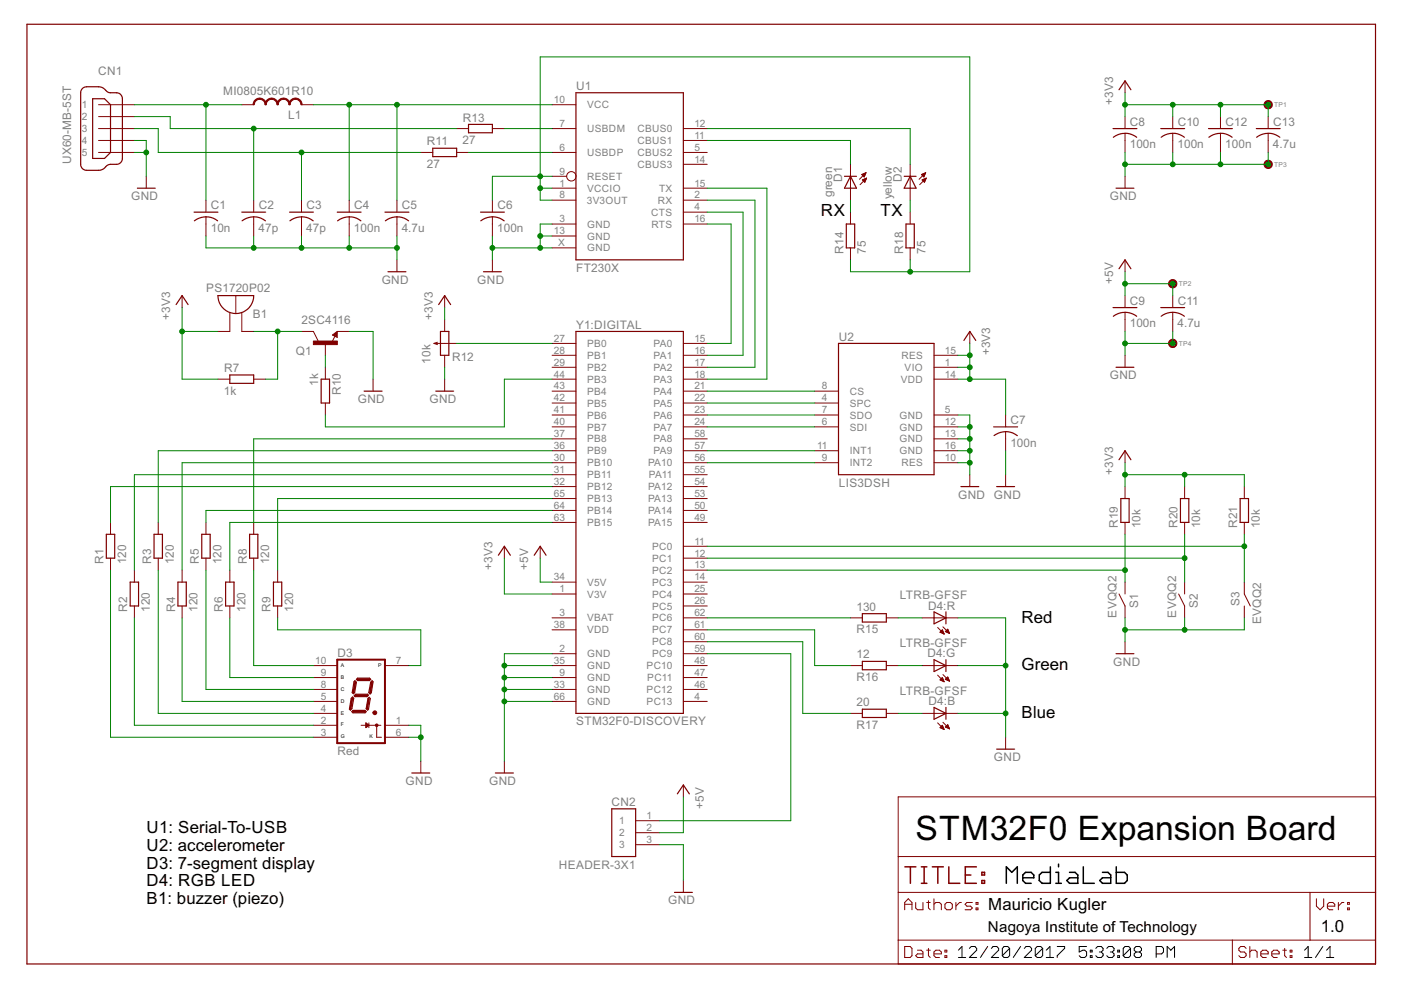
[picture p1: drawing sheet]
<svg xmlns="http://www.w3.org/2000/svg" width="297mm" height="210mm" viewBox="0 0 297 210" stroke-linecap="round" stroke-linejoin="round" font-family="sans-serif">
<g fill="none" stroke="#000" stroke-width=".21">
<path d="M203.2 201.5l.8-.8v2.3M203.2 203h1.5M205.5 201.1l.4-.4h.8l.4 .4v.4l-1.6 1.5h1.6M209.4 200.7l-1.5 2.3M210.2 201.1l.4-.4h.7l.4 .4v.4l-1.5 1.5h1.5M214.1 201.1v1.5l-.4 .4h-.8l-.4-.4M214.1 201.1l-.4-.4h-.8l-.4 .4v1.5M214.1 201.1l-1.6 1.5M216.4 200.7l-1.6 2.3M217.2 201.1l.4-.4h.7l.4 .4v.4l-1.5 1.5h1.5M221.1 201.1v1.5l-.4 .4h-.8l-.4-.4M221.1 201.1l-.4-.4h-.8l-.4 .4v1.5"/>
<path d="M221.1 201.1l-1.6 1.5M221.8 203h1.6M221.8 201.5l.8-.8v2.3M224.2 200.7h1.5v.4l-1.5 1.5v.4M230.4 200.7h-1.6v1.1l.8-.3h.4l.4 .3v.8l-.4 .4h-.8l-.4-.4M231.2 202.6h.3v.4h-.3zM231.2 201.5h.3v.3h-.3zM232.3 201.1l.4-.4h.8l.4 .4v.4l-.4 .3M233.1 201.8h.4M233.5 201.8l.4 .4v.4l-.4 .4h-.8l-.4-.4M234.7 201.1l.3-.4h.8l.4 .4v.4l-.4 .3M235.4 201.8h.4"/>
<path d="M235.8 201.8l.4 .4v.4l-.4 .4h-.8l-.3-.4M237 202.6h.4v.4h-.4zM237 201.5h.4v.3h-.4zM239.7 201.1v1.5l-.4 .4h-.8l-.4-.4M239.7 201.1l-.4-.4h-.8l-.4 .4v1.5M239.7 201.1l-1.6 1.5M240.9 201.8l-.4 .4v.4l.4 .4h.7l.4-.4v-.4l-.4-.4M240.9 201.8l-.4-.3v-.4l.4-.4h.7l.4 .4v.4l-.4 .3M240.9 201.8h.7M245.1 202.2h1.2l.4-.4v-.7l-.4-.4h-1.2v2.3M247.5 203v-2.3l.7 .8 .8-.8v2.3M276.6 203h1.5"/>
<path d="M276.6 201.5l.7-.8v2.3M280.5 200.7l-1.6 2.3M281.2 203h1.6M281.2 201.5l.8-.8v2.3"/>
</g>
<path d="M213.4 187.3v-3.5l1.1 1.2 1.2-1.2v3.5M216.9 186.1h2.3v-.6l-.6-.5h-1.2l-.5 .5v1.2l.5 .6h1.2M222.7 183.8v3.5h-1.8l-.6-.6v-1.2l.6-.5h1.8M223.9 187.3h1.1M223.9 185h.5v2.3M224.4 183.2v.6M226.8 185h1.1l.6 .5v1.8h-1.7l-.6-.6 .6-.6h1.7M229.7 183.8v3.5h2.3M233.7 185h1.2l.6 .5v1.8h-1.8l-.5-.6 .5-.6h1.8M236.7 183.8v3.5h1.7l.6-.6v-1.2l-.6-.5h-1.7" fill="none" stroke="#000" stroke-width=".32"/>
<g fill="none" stroke="#800000" stroke-width=".25">
<path d="M5.7 5.1h285.9v199.3h-285.9zM17.6 18.7l.8-.3h2.9l.6 .3 .7 .7a2.26 2.26 0 0 0 2.1 .3l.8 .2 .3 .5 .2 .5v12.7l-.2 .5-.3 .5a2.38 2.38 0 0 1-2.1 .2l-.8 .3-.7 .7-1 .3h-2.8l-.5-.3-.5-.7v-15.4l.1-.6zM122.1 19.7h22.8v35.4h-22.8zM237.3 19l1.2-1.9 1.3 1.9M19.6 20.9h2.6l1.2 1.3v10.1l-1.2 1.3h-2.6zM29.1 39.9h3.8M91.8 31.4h5v1.8h-5zM99.3 26.4h5.1v1.8h-5.1zM179 37.4h2.6M180.3 37.4l1.3 2.5h-2.6zM191.7 37.4h2.5M193 37.4l1.2 2.5h-2.5z"/>
<path d="M236 27.3h5M236.6 39.9h3.8M238.5 28.3l1.1 .1 1.4 .7M238.5 28.3l-1 .1-1.4 .7M246.1 27.3h5.1M248.6 28.3l1.1 .1 1.4 .7M248.6 28.3l-1 .1-1.4 .7M256.2 27.3h5.1M258.8 28.3l1 .1 1.4 .7M258.8 28.3l-1.6 .3-.9 .5M266.4 27.3h5M268.9 28.3l1 .1 1.5 .7"/>
<path d="M268.9 28.3l-1.6 .3-.9 .5M41.1 45h5.1M41.2 46.8a4 4 0 0 1 4.9 0M51.3 45h5M51.3 46.8a4 4 0 0 1 5 0M61.4 45h5M61.5 46.8a4 4 0 0 1 4.9 0M71.5 45h5.1M71.6 46.8a4 4 0 0 1 4.9 0M81.6 45h5.1M81.7 46.8a4 4 0 0 1 4.9 0M82.3 57.6h3.8"/>
<path d="M101.9 45h5M101.9 46.8a4 4 0 0 1 5 0M102.5 57.6h3.8M179.4 47.5h1.8v5.1h-1.8zM192.1 47.5h1.7v5.1h-1.7zM237.3 57l1.2-1.9 1.3 1.9M37.3 64.6l1.3-1.9 1.3 1.9M46.2 62.7h7.6a3.8 3.8 0 0 1-3.8 3.8 3.8 3.8 0 0 1-3.8-3.8zM48.7 79.5h5.1v1.8h-5.1zM71 71l.2-.1v.4l-.5-.3 .7-.5v.8M93 64.6l1.3-1.9 1.2 1.9M93.4 70.3h1.8v5h-1.8z"/>
<path d="M122.1 70.3h22.8v81h-22.8zM177.8 72.8h20.2v27.8h-20.2zM204.4 72.2l1.2-1.9 1.3 1.9M236 65.2h5M236.6 77.9h3.8M238.5 66.2l1.6 .3 .9 .6M238.5 66.2l-1 .2-1.4 .7M246.1 65.2h5.1M248.6 66.2l1.1 .2 1.4 .7M248.6 66.2l-1 .2-1.4 .7M68.1 80.4h1.8v5h-1.8zM77.2 82.9h3.8"/>
<path d="M92.4 82.9h3.8M210.7 90.5h5.1M213.2 91.5l1.6 .3 .9 .6M213.2 91.5l-1.5 .3-.9 .6M237.3 97.5l1.2-1.9 1.3 1.9M22.5 113.3h1.8v5h-1.8zM32.7 113.3h1.7v5h-1.7zM42.8 113.3h1.8v5h-1.8zM52.9 113.3h1.8v5h-1.8zM105.7 117.7l1.2-1.9 1.3 1.9M113.3 117.7l1.2-1.9 1.3 1.9M203.7 103.2h3.8"/>
<path d="M211.3 103.2h3.8M237.6 105.7h1.8v5.1h-1.8zM250.3 105.7h1.8v5.1h-1.8zM262.9 105.7h1.8v5.1h-1.8zM27.6 123.4h1.8v5.1h-1.8zM37.7 123.4h1.8v5.1h-1.8zM47.8 123.4h1.8v5.1h-1.8zM58 123.4h1.7v5.1h-1.7zM182.8 130.1h5.1v1.8h-5.1zM198 129.7l2.6 1.3-2.6 1.3zM198 139.9l2.6 1.2-2.6 1.3zM200.6 129.7v2.6"/>
<path d="M200.6 139.9v2.5M236.6 138.6h3.8M74.5 148.1l.2-.3 .3 .2-.4 2.2-.3 .4-.2-.2zM74.6 150.9l.2-.3h2.6l.2 .3-.2 .2h-2.6zM75.1 147.5l.3-.3h2.5l.2 .2-.3 .3h-2.5zM75.2 144.3l.4 .4-.4 2.2-.3 .2-.2-.2 .4-2.4zM75.6 144l.2-.2h2.5l.3 .2-.3 .3h-2.5zM78.3 147.8l.2 .3-.4 2.3-.2 .2-.3-.3 .4-2.2zM78.9 144.3l.2 .2-.4 2.4-.2 .2-.3-.2 .4-2.2zM182.8 140.2h5.1v1.8h-5.1zM182.8 150.4h5.1v1.7h-5.1zM198 150l2.6 1.3-2.6 1.2z"/>
<path d="M200.6 150v2.5M211.3 158.8h3.8M87.3 163.9h3.8M105 163.9h3.8M129.7 171.5h5.1v10.1h-5.1zM143.6 168.3l1.3-1.9 1.3 1.9M143 189.2h3.8"/>
</g>
<g fill="none" stroke="#800000" stroke-width=".21">
<path d="M238.5 17.1v2.6M20.9 27.3h7.6M20.9 32.3h7.6M20.9 22.2h7.6M20.9 29.8h7.6M20.9 24.7h7.6M31 37.4v2.5M51.3 22.2h2.5M63.9 22.2h2.5M89.2 32.3h2.6M96.8 27.3h2.5M96.8 32.3h2.5"/>
<path d="M104.4 27.3h2.5M117.1 27.3h5M117.1 32.3h5M117.1 37.4h3M117.1 39.9h5M117.1 22.2h5M144.9 27.3h5M144.9 32.3h5M144.9 39.9h5M144.9 34.8h5M144.9 29.8h5M180.3 34.8v7.6"/>
<path d="M182.7 37h.8M182.8 37.1h.6M182.8 38.1l.9-.3-.4 .9zM182.9 38.2h.6M183 37.2h.3M183 38.1h.6M183 36.9h.5M183 38.3h.5M183.1 37.4h.2M183.2 38.4h.2M183.2 37.5h.1M183.3 38.6h.1"/>
<path d="M183.3 38h.3M183.3 36.8h.2M183.5 37.8h.2M183.6 36.6h.1M183.6 36.6l-1.4 1.4M183.6 36.6l-.4 .9-.5-.5M183.6 36.6l-.9 .4M183.7 37.8l-1.3 1.4M193 34.8v7.6M195.4 37h.7M195.5 38.1l.9-.3-.4 .9zM195.5 37.1h.5"/>
<path d="M195.6 38.2h.6M195.6 37.2h.4M195.6 38.1h.7M195.6 36.9h.6M195.7 38.3h.5M195.7 37.4h.2M195.8 38.4h.3M195.9 37.5h.1M195.9 38.6h.1M195.9 38h.4M195.9 36.8h.3M196.2 37.8h.1"/>
<path d="M196.2 36.6h.1M196.3 36.6l-1.4 1.4M196.3 36.6l-.4 .9-.5-.5M196.3 36.6l-.9 .4M196.4 37.8l-1.4 1.4M238.5 24.7v2.6M238.5 28.3v4M238.5 37.4v2.5M248.6 24.7v2.6M248.6 28.3v4M258.8 24.7v2.6M258.8 28.3v4"/>
<path d="M268.9 24.7v2.6M268.9 28.3v4M43.7 42.4v2.6M43.7 46v4M53.8 42.4v2.6M53.8 46v4M63.9 42.4v2.6M63.9 46v4M74 42.4v2.6M74 46v4M84.2 42.4v2.6M84.2 46v4"/>
<path d="M84.2 55.1v2.5M104.4 42.4v2.6M104.4 46v4M104.4 55.1v2.5M117.1 52.6h5M117.1 50h5M117.1 47.5h5M117.1 42.4h5M144.9 47.5h5M144.9 42.4h5M144.9 45h5M180.3 45v2.5"/>
<path d="M180.3 52.6v2.5M193 45v2.5M193 52.6v2.5M238.5 55.1v2.5M38.6 62.7v2.5M48.7 66.4v3.9h-2.5M50 62.7v3.8M51.3 66.4v3.9h2.5M63.9 70.3h2.5l1.1 2M69 72.8v2.5M69 77.9v2.5M70.5 71l1-.7v1.2z"/>
<path d="M71 71.3l-.6 1.2M71.5 70.3h2.5M92 72.8h4.8M92 72.8l.8 .3M92.8 72.6l-.8 .2M94.3 62.7v2.5M94.3 67.7v2.6M94.3 75.3v2.6M117.1 77.9h5M117.1 75.3h5M117.1 72.8h5M144.9 77.9h5"/>
<path d="M144.9 75.3h5M144.9 72.8h5M198 77.9h5.1M198 75.3h5.1M205.6 70.3v2.5M238.5 62.7v2.5M238.5 66.2v4.1M238.5 75.3v2.6M248.6 62.7v2.5M248.6 66.2v4.1M46.2 80.4h2.5M53.8 80.4h2.5"/>
<path d="M69 85.4v2.6M79.1 80.4v2.5M94.3 80.4v2.5M117.1 82.9h5M117.1 80.4h5M117.1 85.4h5M117.1 88h5M117.1 90.5h5M117.1 93h5M117.1 95.6h5M117.1 98.1h5M144.9 82.9h5"/>
<path d="M144.9 80.4h5M144.9 85.4h5M144.9 88h5M144.9 90.5h5M144.9 93h5M144.9 95.6h5M144.9 98.1h5M172.7 82.9h5.1M172.7 85.4h5.1M172.7 88h5.1M172.7 90.5h5.1M172.7 95.6h5.1"/>
<path d="M172.7 98.1h5.1M198 80.4h5.1M198 88h5.1M198 90.5h5.1M198 93h5.1M198 95.6h5.1M198 98.1h5.1M213.2 88v2.5M213.2 91.5v4.1M238.5 95.6v2.5M23.4 110.8v2.5M23.4 118.3v2.6"/>
<path d="M33.5 110.8v2.5M33.5 118.3v2.6M43.7 110.8v2.5M43.7 118.3v2.6M53.8 110.8v2.5M53.8 118.3v2.6M106.9 115.8v2.5M114.5 115.8v2.5M117.1 100.6h5M117.1 103.2h5M117.1 105.7h5M117.1 108.2h5"/>
<path d="M117.1 110.8h5M144.9 100.6h5M144.9 103.2h5M144.9 105.7h5M144.9 108.2h5M144.9 110.8h5M144.9 115.8h5M144.9 118.3h5M205.6 100.6v2.6M213.2 100.6v2.6M238.5 103.2v2.5M238.5 110.8v2.5"/>
<path d="M251.2 103.2v2.5M251.2 110.8v2.5M263.8 103.2v2.5M263.8 110.8v2.5M28.5 120.9v2.5M28.5 128.5v2.5M38.6 120.9v2.5M38.6 128.5v2.5M48.7 120.9v2.5M48.7 128.5v2.5M58.9 120.9v2.5M58.9 128.5v2.5"/>
<path d="M117.1 123.4h5M117.1 125.9h5M117.1 131h5M117.1 133.5h5M117.1 138.6h5M144.9 120.9h5M144.9 123.4h5M144.9 125.9h5M144.9 128.5h5M144.9 131h5M144.9 133.5h5M144.9 136.1h5"/>
<path d="M144.9 138.6h5M180.3 131h2.5M187.9 131h2.5M195.5 131h7.6M198.8 133l1.4 1.4M199.3 134l.9 .4M199.3 134h.7M199.4 133.9h.6M199.5 134.1h.6M199.6 133.8h.3M199.7 133.7h.2M199.8 133.5h.1"/>
<path d="M199.8 133.5l-.5 .5M199.8 133.5l.4 .9M199.8 134.3h.3M199.9 132.9l1.4 1.4M200.1 134.4h.1M200.4 133.9h.7M200.6 133.8h.5M200.7 134h.5M200.7 133.7h.3M200.8 133.5h.2M200.9 133.4l-.5 .5 .9 .4M200.9 133.4l.4 .9"/>
<path d="M200.9 133.4h.1M201 134.1h.3M201.3 134.3h.1M237.3 125.9l1.2 2.6v2.5M238.5 123.4v2.5M238.5 136.1v2.5M249.9 125.9l1.3 2.6v2.5M251.2 123.4v2.5M263.8 123.4v2.5l1.3 2.6M263.8 128.5v2.5M66.4 141.1h5.1M66.4 143.7h5.1"/>
<path d="M66.4 146.2h5.1M66.4 148.7h5.1M66.4 151.3h5.1M66.4 153.8h5.1M66.4 156.3h5.1M76.6 153.8h4.2M77.6 154.2h.1M77.6 154.1h.3M77.6 153.9h.4M77.6 153.8h.5M77.6 153.7h.5M77.6 153.3l.6 .5-.6 .5z"/>
<path d="M77.6 153.6h.4M77.6 153.5h.2M77.6 153.4h.1M78.2 153.3v1M79.9 153.9v2.4h1M81.6 141.1h5.1M81.6 153.8h5.1M81.6 156.3h5.1M117.1 141.1h5M117.1 143.7h5M117.1 146.2h5M117.1 148.7h5"/>
<path d="M144.9 141.1h5M144.9 143.7h5M144.9 146.2h5M144.9 148.7h5M180.3 141.1h2.5M180.3 151.3h2.5M187.9 141.1h2.5M187.9 151.3h2.5M195.5 141.1h7.6M195.5 151.3h7.6M198.8 143.2l1.4 1.3M198.8 153.3l1.4 1.4"/>
<path d="M199.3 144.1h.7M199.4 154.3h.6M199.4 154.2h.6M199.5 144.2h.5M199.5 144h.4M199.5 154.1h.4M199.6 143.9h.3M199.6 153.9h.3M199.6 154.4h.5M199.7 143.7h.1M199.7 144.4h.4M199.7 153.8h.1"/>
<path d="M199.8 143.7l.4 .8-.9-.3zM199.8 153.8l.4 .9-.9-.4zM199.9 143l1.4 1.4M199.9 153.1l1.4 1.4M199.9 154.6h.2M200 144.5h.2M200.4 144l.5-.5 .4 .9zM200.4 154.2l.5-.6 .4 .9zM200.5 144h.6M200.5 154.2h.7M200.5 154.1h.6M200.6 144.1h.6"/>
<path d="M200.6 143.9h.5M200.6 153.9h.5M200.7 143.7h.3M200.8 153.8h.2M200.8 154.3h.4M200.9 143.6h.1M200.9 144.2h.3M200.9 153.7h.1M201.1 154.4h.2M201.2 144.4h.1M213.2 156.3v2.5M89.2 161.4v2.5"/>
<path d="M106.9 161.4v2.5M134.8 179.1h5M134.8 176.6h5M134.8 174h5M144.9 166.4v2.6M190.4 169h101.3v35.4h-101.3zM144.9 186.7v2.5M190.4 189.2h101.3M190.4 199.3h101.3M190.4 181.6h101.3M191.8 192.9v-1.6l.8-.7 .8 .7v1.6M191.8 191.7h1.6"/>
<path d="M194.1 191.3v1.2l.4 .4h1.2v-1.6M196.5 191.3h.7M196.8 191v1.5l.4 .4M198 190.6v2.3M198 191.7l.4-.4h.8l.4 .4v1.2M200.3 191.7l.4-.4h.8l.4 .4v.8l-.4 .4h-.8l-.4-.4zM202.7 191.3v1.6M203.8 191.3h-.3l-.8 .8M206.2 191.3h-1.2l-.4 .4 .4 .4h.8l.4 .4-.4 .4h-1.2M206.9 192.5h.4v.4h-.4zM206.9 191.3h.4v.4h-.4zM261.3 199.3v5.1"/>
<path d="M277.7 189.2v10.1M279.1 190.6v1.5l.8 .8 .7-.8v-1.5M281.4 192.1h1.6v-.4l-.4-.4h-.8l-.4 .4v.8l.4 .4h.8M283.8 191.3v1.6M284.9 191.3h-.4l-.7 .8M285.7 192.5h.4v.4h-.4zM285.7 191.3h.4v.4h-.4zM191.8 200.7h1.2l.4 .4v1.5l-.4 .4h-1.2zM194.5 201.5h.8l.4 .3v1.2h-1.2l-.4-.4 .4-.4h1.2M196.5 201.5h.7M196.8 201.1v1.5l.4 .4M198 202.2h1.6v-.4l-.4-.3h-.8l-.4 .3v.8l.4 .4h.8"/>
<path d="M200.3 202.6h.4v.4h-.4zM200.3 201.5h.4v.3h-.4zM264.2 201.1l-.4-.4h-.8l-.3 .4v.4l.3 .3h.8l.4 .4v.4l-.4 .4h-.8l-.3-.4M265 201.8l.4-.3h.7l.4 .3v1.2M265 200.7v2.3M267.3 202.2h1.6v-.4l-.4-.3h-.8l-.4 .3v.8l.4 .4h.8M269.6 202.2h1.6v-.4l-.4-.3h-.8l-.4 .3v.8l.4 .4h.8M272 201.5h.8M272.4 201.1v1.5l.4 .4M273.5 202.6h.4v.4h-.4zM273.5 201.5h.4v.3h-.4z"/>
<circle cx="121.1" cy="37.4" r=".99"/>
</g>
<g fill="none" stroke="#800000" stroke-width=".32">
<path d="M79.4 151.1h.2M191.9 183.8h2.3M193 183.8v3.5M195.3 183.8h1.2M195.3 187.3h1.2M195.9 183.8v3.5M197.7 183.8h2.3M198.8 183.8v3.5M201.2 183.8v3.5h2.3M204.7 185.5h1.1M207 183.8h-2.3v3.5h2.3M208.2 186.7h.5v.6h-.5z"/>
<path d="M208.2 185h.5v.5h-.5z"/>
</g>
<g fill="#800000" stroke="#800000" stroke-width=".21">
<path d="M54.1 21.2l.5-.3 .5-.1v.3l-.7 .2-.4 .4-.1 .5h-.2z" fill-rule="evenodd"/>
<path d="M55.1 20.8a1.37 1.37 0 0 1 1.4 1.4h-.3l-.1-.5-.3-.4-.7-.2z" fill-rule="evenodd"/>
<path d="M56.6 21.2l.5-.3 .5-.1v.3l-.7 .2-.3 .4-.1 .5h-.3l.1-.5z" fill-rule="evenodd"/>
<path d="M57.6 20.8a1.37 1.37 0 0 1 1.4 1.4h-.3l-.1-.5-.3-.4-.7-.2z" fill-rule="evenodd"/>
<path d="M59.1 21.2l.5-.3 .5-.1v.3l-.5 .1-.4 .3-.2 .7h-.3l.1-.5z" fill-rule="evenodd"/>
<path d="M60.1 20.8a1.37 1.37 0 0 1 1.4 1.4h-.2l-.1-.5-.4-.4-.7-.2z" fill-rule="evenodd"/>
<path d="M61.7 21.2l.5-.3 .5-.1v.3l-.8 .2-.3 .4-.1 .5h-.2v-.5z" fill-rule="evenodd"/>
<path d="M62.7 20.8a1.37 1.37 0 0 1 1.4 1.4h-.3l-.3-.7-.4-.3-.4-.1z" fill-rule="evenodd"/>
<path d="M79.1 150.9a.4 .4 0 0 1 .7-.1 .4 .4 0 0 1-.2 .7 .4 .4 0 0 1-.5-.4h.5h-.5z" fill-rule="evenodd"/>
<path d="M268.2 21.7a.88 .88 0 0 1 1.4 0 .88 .88 0 0 1-.5 1.3 .88 .88 0 0 1-1.1-.8h.2a.64 .64 0 0 1 .9-.6 .64 .64 0 0 1 .2 1 .64 .64 0 0 1-1-.2l-.1-.2h-.2z" fill-rule="evenodd"/>
<path d="M247.9 59.6a.88 .88 0 0 1 1.5 .1 .88 .88 0 0 1-.5 1.3 .88 .88 0 0 1-1.1-.8h.2a.63 .63 0 0 1 .9-.6 .63 .63 0 0 1 .1 1.1 .63 .63 0 0 1-1-.3v-.2h-.2z" fill-rule="evenodd"/>
<path d="M268.2 34.3a.88 .88 0 0 1 1.4 .1 .88 .88 0 0 1-.5 1.3 .88 .88 0 0 1-1.1-.9h.2a.64 .64 0 0 1 .9-.6 .64 .64 0 0 1 .2 1.1 .64 .64 0 0 1-1-.2l-.1-.3h-.2z" fill-rule="evenodd"/>
<path d="M247.9 72.3a.88 .88 0 0 1 1.5 0 .88 .88 0 0 1-.5 1.4 .88 .88 0 0 1-1.1-.9h.2a.63 .63 0 0 1 .9-.5 .63 .63 0 0 1 .1 1 .63 .63 0 0 1-1-.3v-.2h-.2z" fill-rule="evenodd"/>
<circle cx="79.9" cy="153.8" r=".28"/>
</g>
<path d="M71.5 139.9h10.1v17.7h-10.1zM74.7 148.1l-.4 2.3M74.9 150.9h2.4M75.3 144.7l-.4 2.1M75.3 147.4h2.5M75.8 144h2.5M78.2 148.2l-.4 2M78.8 144.7l-.3 2.1" fill="none" stroke="#800000" stroke-width=".42"/>
<path d="M66.4 72.3h5.1v.8h-5.1z" fill="#800000" stroke="#800000" stroke-width=".21"/>
<g fill="none" stroke="#008000" stroke-width=".21">
<path d="M238.5 19.7v5M28.5 29.8h2.5v7.6M28.5 32.3h2.5M28.5 27.3h5v5h55.7M28.5 24.7h7.6v2.6h60.7M28.5 22.2h22.8M43.7 22.2v20.2M53.8 27.3v15.1M63.9 32.3v10.1M66.4 22.2h50.7M74 22.2v20.2M84.2 22.2v20.2"/>
<path d="M99.3 32.3h17.8M106.9 27.3h10.2M114.5 39.9h2.6M117.1 37.4h-12.7v5M149.9 29.8h30.4v5M149.9 39.9h12.7v40.5h-12.7M149.9 27.3h43.1v7.5M238.5 32.3v5.1M238.5 22.2h30.4v2.5M248.6 22.2v2.5M248.6 32.3v2.5M258.8 22.2v2.5"/>
<path d="M258.8 32.3v2.5M268.9 32.3v2.5h-30.4M43.7 50v2.6h40.5M53.8 50v2.6M63.9 50v2.6M74 50v2.6M84.2 50v5.1M104.4 52.6h12.7M104.4 50v5.1M114.5 50h2.6M117.1 47.5h-2.6v5.1M117.1 42.4h-2.6v-30.3h91.1v45.5h-25.3v-2.5"/>
<path d="M149.9 47.5h5.1v25.3h-5.1M149.9 42.4h10.2v35.5h-10.2M149.9 45h7.6v30.3h-7.6M180.3 42.4v2.6M193 42.4v2.6M193 55.1v2.5M238.5 57.6v5.1M38.6 70.3h7.6M38.6 65.2v15.2h7.6M53.8 70.3h10.1M58.9 70.3v10.1h-2.6M69 75.3v2.6"/>
<path d="M74 70.3h5.1v10.1M94.3 65.2v2.5M94.3 77.9v2.5M96.8 72.8h20.3M203.1 77.9h2.5M203.1 75.3h2.5M205.6 72.8v7.6M238.5 70.3v5M238.5 60.2h10.1v2.5M248.6 70.3v2.5h-10.1M117.1 93h-63.3v17.8M117.1 80.4h-10.2v10.1h-37.9v-2.5"/>
<path d="M117.1 95.6h-83.6v15.2M117.1 98.1h-78.5v22.8M149.9 95.6h22.8M149.9 90.5h22.8M149.9 88h22.8M149.9 98.1h22.8M149.9 82.9h22.8M149.9 85.4h22.8M203.1 80.4h10.1v7.6M203.1 95.6h2.5M203.1 88h2.5v12.6M203.1 93h2.5"/>
<path d="M203.1 90.5h2.5M203.1 98.1h2.5M213.2 95.6v5M238.5 98.1v5.1M106.9 118.3v7.6h10.2M114.5 118.3v5.1h2.6M117.1 108.2h-73.4v2.6M117.1 100.6h-88.6v20.3M117.1 103.2h-93.7v7.6M117.1 105.7h-58.2v15.2M117.1 110.8h-68.4v10.1M149.9 118.3h101.3"/>
<path d="M149.9 115.8h113.9M238.5 113.3v10.1M238.5 100.6h25.3v2.6M251.2 100.6v2.6M251.2 113.3v10.1M263.8 113.3v10.1M23.4 120.9v35.4h43M28.5 131v22.8h37.9M33.5 120.9v30.4h32.9M38.6 131v17.7h27.8M43.7 120.9v25.3h22.7M48.7 131v12.7h17.7"/>
<path d="M53.8 120.9v20.2h12.6M58.9 131v2.5h30.3v7.6h-2.5M117.1 138.6h-10.2v22.8M149.9 133.5h22.8v7.6h7.6M149.9 131h30.4M149.9 136.1h20.3v15.2h10.1M149.9 138.6h17.8v35.4h-27.9M149.9 120.9h88.6M190.4 131h5.1M203.1 131h10.1v25.3M238.5 131v5.1M251.2 131v2.5"/>
<path d="M263.8 131v2.5h-25.3M86.7 153.8h2.5v7.6M86.7 156.3h2.5M106.9 141.1h10.2M106.9 148.7h10.2M106.9 146.2h10.2M106.9 143.7h10.2M190.4 141.1h5.1M190.4 151.3h5.1M203.1 141.1h10.1M203.1 151.3h10.1M139.8 179.1h5.1v7.6"/>
<path d="M144.9 169v7.6h-5.1"/>
</g>
<g fill="#008000" stroke="#008000" stroke-width=".21">
<circle cx="31" cy="32.3" r=".51"/>
<circle cx="53.8" cy="52.6" r=".51"/>
<circle cx="63.9" cy="52.6" r=".51"/>
<circle cx="74" cy="52.6" r=".51"/>
<circle cx="84.2" cy="52.6" r=".51"/>
<circle cx="114.5" cy="50" r=".51"/>
<circle cx="114.5" cy="52.6" r=".51"/>
<circle cx="104.4" cy="52.6" r=".51"/>
<circle cx="213.2" cy="141.1" r=".51"/>
<circle cx="213.2" cy="151.3" r=".51"/>
<circle cx="238.5" cy="133.5" r=".51"/>
<circle cx="251.2" cy="133.5" r=".51"/>
<circle cx="106.9" cy="148.7" r=".51"/>
<circle cx="106.9" cy="146.2" r=".51"/>
<circle cx="106.9" cy="143.7" r=".51"/>
<circle cx="106.9" cy="141.1" r=".51"/>
<circle cx="238.5" cy="34.8" r=".51"/>
<circle cx="268.9" cy="34.8" r=".51"/>
<circle cx="248.6" cy="34.8" r=".51"/>
<circle cx="258.8" cy="34.8" r=".51"/>
<circle cx="238.5" cy="72.8" r=".51"/>
<circle cx="248.6" cy="72.8" r=".51"/>
<circle cx="205.6" cy="95.6" r=".51"/>
<circle cx="205.6" cy="93" r=".51"/>
<circle cx="205.6" cy="90.5" r=".51"/>
<circle cx="205.6" cy="98.1" r=".51"/>
<circle cx="89.2" cy="156.3" r=".51"/>
<circle cx="114.5" cy="39.9" r=".51"/>
<circle cx="114.5" cy="37.4" r=".51"/>
<circle cx="193" cy="57.6" r=".51"/>
<circle cx="53.8" cy="27.3" r=".51"/>
<circle cx="63.9" cy="32.3" r=".51"/>
<circle cx="74" cy="22.2" r=".51"/>
<circle cx="84.2" cy="22.2" r=".51"/>
<circle cx="43.7" cy="22.2" r=".51"/>
<circle cx="238.5" cy="120.9" r=".51"/>
<circle cx="251.2" cy="118.3" r=".51"/>
<circle cx="263.8" cy="115.8" r=".51"/>
<circle cx="238.5" cy="100.6" r=".51"/>
<circle cx="251.2" cy="100.6" r=".51"/>
<circle cx="238.5" cy="22.2" r=".51"/>
<circle cx="268.9" cy="22.2" r=".51"/>
<circle cx="248.6" cy="22.2" r=".51"/>
<circle cx="258.8" cy="22.2" r=".51"/>
<circle cx="205.6" cy="75.3" r=".51"/>
<circle cx="205.6" cy="77.9" r=".51"/>
<circle cx="205.6" cy="80.4" r=".51"/>
<circle cx="38.6" cy="70.3" r=".51"/>
<circle cx="238.5" cy="60.2" r=".51"/>
<circle cx="248.6" cy="60.2" r=".51"/>
<circle cx="58.9" cy="70.3" r=".51"/>
</g>
<text font-size="8" x="194.1" y="178.1">STM32F0 Expansion Board</text>
<g font-size="4">
<text x="174.1" y="45.7">RX</text>
<text x="186.7" y="45.7">TX</text>
<text x="216.6" y="132">Red</text>
<text x="216.6" y="142.1">Green</text>
<text x="216.6" y="152.3">Blue</text>
<text x="31.1" y="176.6">U1: Serial-To-USB</text>
<text x="31.1" y="180.4">U2: accelerometer</text>
<text x="31.1" y="184.2">D3: 7-segment display</text>
<text x="31.1" y="187.9">D4: RGB LED</text>
<text x="31.1" y="191.7">B1: buzzer (piezo)</text>
<text x="209.5" y="193">Mauricio Kugler</text>
<text x="280" y="197.6">1.0</text>
</g>
<text font-size="3.6" x="209.5" y="197.6">Nagoya Institute of Technology</text>
<g font-size="2.8" fill="#808080">
<text x="20.8" y="15.9">CN1</text>
<text x="47.3" y="20.2">MI0805K601R10</text>
<text x="122.2" y="19.2">U1</text>
<text x="236" y="22.2" transform="rotate(-90 236 22.2)">+3V3</text>
<text x="61.1" y="25.2">L1</text>
<text x="98.1" y="25.8">R13</text>
<text x="239.6" y="26.6">C8</text>
<text x="249.7" y="26.6">C10</text>
<text x="259.8" y="26.6">C12</text>
<text x="269.9" y="26.6">C13</text>
<text x="15.1" y="34.8" transform="rotate(-90 15.1 34.8)">UX60-MB-5ST</text>
<text x="90.5" y="35.6">27</text>
<text x="90.5" y="30.8">R11</text>
<text x="98.1" y="30.5">27</text>
<text x="239.5" y="31.4">100n</text>
<text x="249.7" y="31.4">100n</text>
<text x="259.8" y="31.4">100n</text>
<text x="269.9" y="31.4">4.7u</text>
<text x="176.4" y="41.8" transform="rotate(-90 176.4 41.8)">green</text>
<text x="178.6" y="38.6" transform="rotate(-90 178.6 38.6)">D1</text>
<text x="191.2" y="38.6" transform="rotate(-90 191.2 38.6)">D2</text>
<text x="27.8" y="42.4">GND</text>
<text x="44.7" y="44.3">C1</text>
<text x="54.8" y="44.3">C2</text>
<text x="65" y="44.3">C3</text>
<text x="75.1" y="44.3">C4</text>
<text x="85.2" y="44.3">C5</text>
<text x="105.5" y="44.3">C6</text>
<text x="189.1" y="42.3" transform="rotate(-90 189.1 42.3)">yellow</text>
<text x="235.3" y="42.4">GND</text>
<text x="44.7" y="49.1">10n</text>
<text x="54.8" y="49.1">47p</text>
<text x="64.9" y="49.1">47p</text>
<text x="75" y="49.1">100n</text>
<text x="85.2" y="49.1">4.7u</text>
<text x="105.4" y="49.1">100n</text>
<text x="178.8" y="53.8" transform="rotate(-90 178.8 53.8)">R14</text>
<text x="183.6" y="53.8" transform="rotate(-90 183.6 53.8)">75</text>
<text x="191.5" y="53.8" transform="rotate(-90 191.5 53.8)">R18</text>
<text x="196.3" y="53.8" transform="rotate(-90 196.3 53.8)">75</text>
<text x="122.2" y="57.6">FT230X</text>
<text x="43.7" y="61.9">PS1720P02</text>
<text x="80.9" y="60.2">GND</text>
<text x="101.2" y="60.2">GND</text>
<text x="236" y="60.2" transform="rotate(-90 236 60.2)">+5V</text>
<text x="239.6" y="64.6">C9</text>
<text x="249.7" y="64.6">C11</text>
<text x="36.1" y="67.7" transform="rotate(-90 36.1 67.7)">+3V3</text>
<text x="53.6" y="67.5">B1</text>
<text x="63.9" y="68.8">2SC4116</text>
<text x="91.8" y="67.7" transform="rotate(-90 91.8 67.7)">+3V3</text>
<text x="122.2" y="69.8">Y1:DIGITAL</text>
<text x="239.5" y="69.4">100n</text>
<text x="249.7" y="69.4">4.7u</text>
<text x="62.7" y="75.3">Q1</text>
<text x="91.2" y="77.1" transform="rotate(-90 91.2 77.1)">10k</text>
<text x="95.8" y="76.6">R12</text>
<text x="177.8" y="72.3">U2</text>
<text x="209.9" y="75.3" transform="rotate(-90 209.9 75.3)">+3V3</text>
<text x="47.5" y="83.7">1k</text>
<text x="47.5" y="78.9">R7</text>
<text x="67.5" y="81.8" transform="rotate(-90 67.5 81.8)">1k</text>
<text x="72.2" y="83.8" transform="rotate(-90 72.2 83.8)">R10</text>
<text x="235.3" y="80.4">GND</text>
<text x="75.9" y="85.5">GND</text>
<text x="91.1" y="85.5">GND</text>
<text x="214.3" y="89.9">C7</text>
<text x="214.2" y="94.7">100n</text>
<text x="236" y="100.6" transform="rotate(-90 236 100.6)">+3V3</text>
<text x="177.8" y="103.2">LIS3DSH</text>
<text x="203.1" y="105.7">GND GND</text>
<text x="237" y="112" transform="rotate(-90 237 112)">R19</text>
<text x="241.8" y="112" transform="rotate(-90 241.8 112)">10k</text>
<text x="249.7" y="112" transform="rotate(-90 249.7 112)">R20</text>
<text x="254.5" y="112" transform="rotate(-90 254.5 112)">10k</text>
<text x="262.3" y="112" transform="rotate(-90 262.3 112)">R21</text>
<text x="267.1" y="112" transform="rotate(-90 267.1 112)">10k</text>
<text x="21.9" y="119.6" transform="rotate(-90 21.9 119.6)">R1</text>
<text x="26.7" y="119.6" transform="rotate(-90 26.7 119.6)">120</text>
<text x="32.1" y="119.6" transform="rotate(-90 32.1 119.6)">R3</text>
<text x="36.8" y="119.6" transform="rotate(-90 36.8 119.6)">120</text>
<text x="42.2" y="119.6" transform="rotate(-90 42.2 119.6)">R5</text>
<text x="47" y="119.6" transform="rotate(-90 47 119.6)">120</text>
<text x="52.3" y="119.6" transform="rotate(-90 52.3 119.6)">R8</text>
<text x="57.1" y="119.6" transform="rotate(-90 57.1 119.6)">120</text>
<text x="104.4" y="120.9" transform="rotate(-90 104.4 120.9)">+3V3</text>
<text x="112" y="120.9" transform="rotate(-90 112 120.9)">+5V</text>
<text x="27" y="129.7" transform="rotate(-90 27 129.7)">R2</text>
<text x="31.8" y="129.7" transform="rotate(-90 31.8 129.7)">120</text>
<text x="37.1" y="129.7" transform="rotate(-90 37.1 129.7)">R4</text>
<text x="41.9" y="129.7" transform="rotate(-90 41.9 129.7)">120</text>
<text x="47.2" y="129.7" transform="rotate(-90 47.2 129.7)">R6</text>
<text x="52" y="129.7" transform="rotate(-90 52 129.7)">120</text>
<text x="57.4" y="129.7" transform="rotate(-90 57.4 129.7)">R9</text>
<text x="62.1" y="129.7" transform="rotate(-90 62.1 129.7)">120</text>
<text x="181.6" y="129.5">130</text>
<text x="190.8" y="127.1">LTRB-GFSF</text>
<text x="196.8" y="129.2">D4:R</text>
<text x="236.7" y="131" transform="rotate(-90 236.7 131)">EVQQ2</text>
<text x="241.3" y="128.9" transform="rotate(-90 241.3 128.9)">S1</text>
<text x="249.4" y="131" transform="rotate(-90 249.4 131)">EVQQ2</text>
<text x="254" y="128.9" transform="rotate(-90 254 128.9)">S2</text>
<text x="262.8" y="128.5" transform="rotate(-90 262.8 128.5)">S3</text>
<text x="181.6" y="134.3">R15</text>
<text x="190.8" y="137.2">LTRB-GFSF</text>
<text x="267.4" y="132.3" transform="rotate(-90 267.4 132.3)">EVQQ2</text>
<text x="71.6" y="139.2">D3</text>
<text x="181.6" y="139.6">12</text>
<text x="196.6" y="139.4">D4:G</text>
<text x="236" y="141.1">GND</text>
<text x="181.6" y="149.7">20</text>
<text x="181.6" y="144.4">R16</text>
<text x="190.8" y="147.3">LTRB-GFSF</text>
<text x="196.9" y="149.5">D4:B</text>
<text x="122.2" y="153.8">STM32F0-DISCOVERY</text>
<text x="181.6" y="154.5">R17</text>
<text x="71.6" y="160.1">Red</text>
<text x="210.7" y="161.4">GND</text>
<text x="86" y="166.4">GND</text>
<text x="103.7" y="166.4">GND</text>
<text x="129.6" y="171">CN2</text>
<text x="149.2" y="171.5" transform="rotate(-90 149.2 171.5)">+5V</text>
<text x="118.5" y="184.1">HEADER-3X1</text>
<text x="141.7" y="191.7">GND</text>
</g>
<g font-size="2.4" fill="#808080">
<text x="17.4" y="23">1</text>
<text x="117.4" y="21.8">10</text>
<text x="124.5" y="23">VCC</text>
<text x="17.4" y="25.5">2</text>
<text x="17.4" y="28">3</text>
<text x="118.6" y="26.9">7</text>
<text x="124.5" y="28">USBDM</text>
<text x="135.1" y="28">CBUS0</text>
<text x="147.2" y="29.4">11</text>
<text x="147.2" y="26.9">12</text>
<text x="17.4" y="30.5">4</text>
<text x="17.4" y="33.1">5</text>
<text x="118.6" y="32">6</text>
<text x="124.5" y="33.1">USBDP</text>
<text x="135.1" y="35.6">CBUS3</text>
<text x="135.1" y="33.1">CBUS2</text>
<text x="135.1" y="30.6">CBUS1</text>
<text x="147.2" y="34.5">14</text>
<text x="147.2" y="32">5</text>
<text x="118.6" y="37">9</text>
<text x="118.6" y="39.6">1</text>
<text x="124.5" y="38.1">RESET</text>
<text x="124.5" y="40.7">VCCIO</text>
<text x="139.7" y="40.7">TX</text>
<text x="147.2" y="39.6">15</text>
<text x="118.6" y="47.1">3</text>
<text x="118.6" y="42.1">8</text>
<text x="124.4" y="43.2">3V3OUT</text>
<text x="138.1" y="45.7">CTS</text>
<text x="139.5" y="43.2">RX</text>
<text x="147.2" y="47.1">16</text>
<text x="147.2" y="44.6">4</text>
<text x="147.2" y="42.1">2</text>
<text x="117.4" y="49.7">13</text>
<text x="118.3" y="52.2">X</text>
<text x="124.5" y="53.3">GND</text>
<text x="124.5" y="50.8">GND</text>
<text x="124.5" y="48.3">GND</text>
<text x="138.1" y="48.3">RTS</text>
<text x="117.4" y="72.5">27</text>
<text x="117.4" y="75">28</text>
<text x="117.4" y="77.5">29</text>
<text x="124.5" y="73.6">PB0</text>
<text x="124.5" y="76.1">PB1</text>
<text x="138.6" y="76.1">PA1</text>
<text x="138.6" y="73.6">PA0</text>
<text x="147.2" y="77.5">17</text>
<text x="147.2" y="75">16</text>
<text x="147.2" y="72.5">15</text>
<text x="191.1" y="76.1">RES</text>
<text x="200.4" y="75">15</text>
<text x="200.4" y="77.5">1</text>
<text x="117.4" y="80">44</text>
<text x="117.4" y="82.6">43</text>
<text x="124.5" y="78.6">PB2</text>
<text x="124.5" y="81.2">PB3</text>
<text x="124.5" y="83.7">PB4</text>
<text x="138.6" y="83.7">PA4</text>
<text x="138.6" y="81.2">PA3</text>
<text x="138.6" y="78.6">PA2</text>
<text x="147.2" y="82.6">21</text>
<text x="147.2" y="80">18</text>
<text x="174.3" y="82.6">8</text>
<text x="180.2" y="83.7">CS</text>
<text x="191" y="81.2">VDD</text>
<text x="191.8" y="78.6">VIO</text>
<text x="200.4" y="80">14</text>
<text x="117.4" y="85.1">42</text>
<text x="117.4" y="87.6">41</text>
<text x="124.5" y="86.2">PB5</text>
<text x="124.5" y="88.7">PB6</text>
<text x="138.6" y="86.2">PA5</text>
<text x="138.6" y="88.8">PA6</text>
<text x="147.2" y="85.1">22</text>
<text x="147.2" y="87.6">23</text>
<text x="174.3" y="85.1">4</text>
<text x="174.3" y="87.6">7</text>
<text x="180.2" y="86.2">SPC</text>
<text x="180.2" y="88.7">SDO</text>
<text x="190.7" y="88.8">GND</text>
<text x="200.4" y="87.6">5</text>
<text x="117.4" y="90.2">40</text>
<text x="117.4" y="92.7">37</text>
<text x="117.4" y="95.2">36</text>
<text x="124.5" y="91.3">PB7</text>
<text x="124.5" y="93.8">PB8</text>
<text x="138.6" y="91.3">PA7</text>
<text x="138.6" y="93.8">PA8</text>
<text x="147.2" y="90.2">24</text>
<text x="147.2" y="92.7">58</text>
<text x="147.2" y="95.2">57</text>
<text x="173.2" y="95.2">11</text>
<text x="174.3" y="90.2">6</text>
<text x="180.2" y="91.3">SDI</text>
<text x="190.7" y="93.8">GND</text>
<text x="190.7" y="91.3">GND</text>
<text x="200.4" y="95.2">16</text>
<text x="200.4" y="92.7">13</text>
<text x="200.4" y="90.2">12</text>
<text x="117.4" y="97.8">30</text>
<text x="117.4" y="100.3">31</text>
<text x="124.5" y="96.3">PB9</text>
<text x="124.5" y="98.9">PB10</text>
<text x="124.5" y="101.4">PB11</text>
<text x="137.4" y="98.9">PA10</text>
<text x="137.5" y="101.4">PA11</text>
<text x="138.6" y="96.3">PA9</text>
<text x="147.2" y="97.8">56</text>
<text x="147.2" y="100.3">55</text>
<text x="174.3" y="97.8">9</text>
<text x="180.2" y="96.3">INT1</text>
<text x="180.2" y="98.9">INT2</text>
<text x="190.7" y="96.3">GND</text>
<text x="191.1" y="98.9">RES</text>
<text x="200.4" y="97.8">10</text>
<text x="117.4" y="102.8">32</text>
<text x="117.4" y="105.3">65</text>
<text x="117.4" y="107.9">64</text>
<text x="124.5" y="103.9">PB12</text>
<text x="124.5" y="106.5">PB13</text>
<text x="137.4" y="103.9">PA12</text>
<text x="137.4" y="106.5">PA13</text>
<text x="147.2" y="102.8">54</text>
<text x="147.2" y="105.3">53</text>
<text x="147.2" y="107.9">50</text>
<text x="117.4" y="110.4">63</text>
<text x="124.5" y="109">PB14</text>
<text x="124.5" y="111.5">PB15</text>
<text x="137.4" y="109">PA14</text>
<text x="137.4" y="111.5">PA15</text>
<text x="147.2" y="110.4">49</text>
<text x="138.3" y="116.6">PC0</text>
<text x="138.3" y="119.1">PC1</text>
<text x="147.2" y="115.5">11</text>
<text x="147.2" y="118">12</text>
<text x="117.4" y="123.1">34</text>
<text x="118.6" y="125.6">1</text>
<text x="124.5" y="124.2">V5V</text>
<text x="138.3" y="121.6">PC2</text>
<text x="138.3" y="124.2">PC3</text>
<text x="147.2" y="120.5">13</text>
<text x="147.2" y="123.1">14</text>
<text x="147.2" y="125.6">25</text>
<text x="118.6" y="130.6">3</text>
<text x="124.5" y="126.7">V3V</text>
<text x="124.5" y="131.8">VBAT</text>
<text x="138.3" y="126.7">PC4</text>
<text x="138.3" y="129.2">PC5</text>
<text x="138.3" y="131.8">PC6</text>
<text x="147.2" y="128.1">26</text>
<text x="147.2" y="130.6">62</text>
<text x="117.4" y="133.2">38</text>
<text x="124.5" y="134.3">VDD</text>
<text x="138.3" y="134.3">PC7</text>
<text x="138.3" y="136.8">PC8</text>
<text x="147.2" y="133.2">61</text>
<text x="147.2" y="135.7">60</text>
<text x="66.8" y="140.8">10</text>
<text x="68" y="143.3">9</text>
<text x="84" y="140.8">7</text>
<text x="117.4" y="140.8">35</text>
<text x="118.6" y="143.3">9</text>
<text x="118.6" y="138.2">2</text>
<text x="124.5" y="141.9">GND</text>
<text x="124.5" y="139.4">GND</text>
<text x="137.1" y="141.9">PC10</text>
<text x="138.3" y="139.4">PC9</text>
<text x="147.2" y="138.2">59</text>
<text x="147.2" y="140.8">48</text>
<text x="147.2" y="143.3">47</text>
<text x="68" y="148.4">5</text>
<text x="68" y="145.8">8</text>
<text x="117.4" y="145.8">33</text>
<text x="117.4" y="148.4">66</text>
<text x="124.5" y="144.4">GND</text>
<text x="124.5" y="146.9">GND</text>
<text x="124.5" y="149.5">GND</text>
<text x="137.1" y="147">PC12</text>
<text x="137.1" y="149.5">PC13</text>
<text x="137.2" y="144.4">PC11</text>
<text x="147.2" y="145.8">46</text>
<text x="147.2" y="148.4">4</text>
<text x="68" y="153.4">2</text>
<text x="68" y="150.9">4</text>
<text x="68" y="156">3</text>
<text x="84" y="153.4">1</text>
<text x="84" y="156">6</text>
<text x="137.1" y="173.7">1</text>
<text x="131.3" y="179.8">3</text>
<text x="131.3" y="177.3">2</text>
<text x="131.3" y="174.8">1</text>
<text x="137.1" y="178.7">3</text>
<text x="137.1" y="176.2">2</text>
</g>
<g font-size="1.6" fill="#808080">
<text x="270.2" y="22.7">TP1</text>
<text x="270.2" y="35.4">TP3</text>
<text x="249.9" y="60.7">TP2</text>
<text x="249.9" y="73.3">TP4</text>
</g>
<g font-size="1.2">
<text x="72.3" y="141.4">A</text>
<text x="72.3" y="143.9">B</text>
<text x="80.1" y="141.4">P</text>
<text x="72.3" y="146.4">C</text>
<text x="72.3" y="149">D</text>
<text x="72.3" y="151.5">E</text>
<text x="72.3" y="154">F</text>
<text x="72.3" y="156.6">G</text>
<text x="78.4" y="156.6">K</text>
</g>
</svg>
